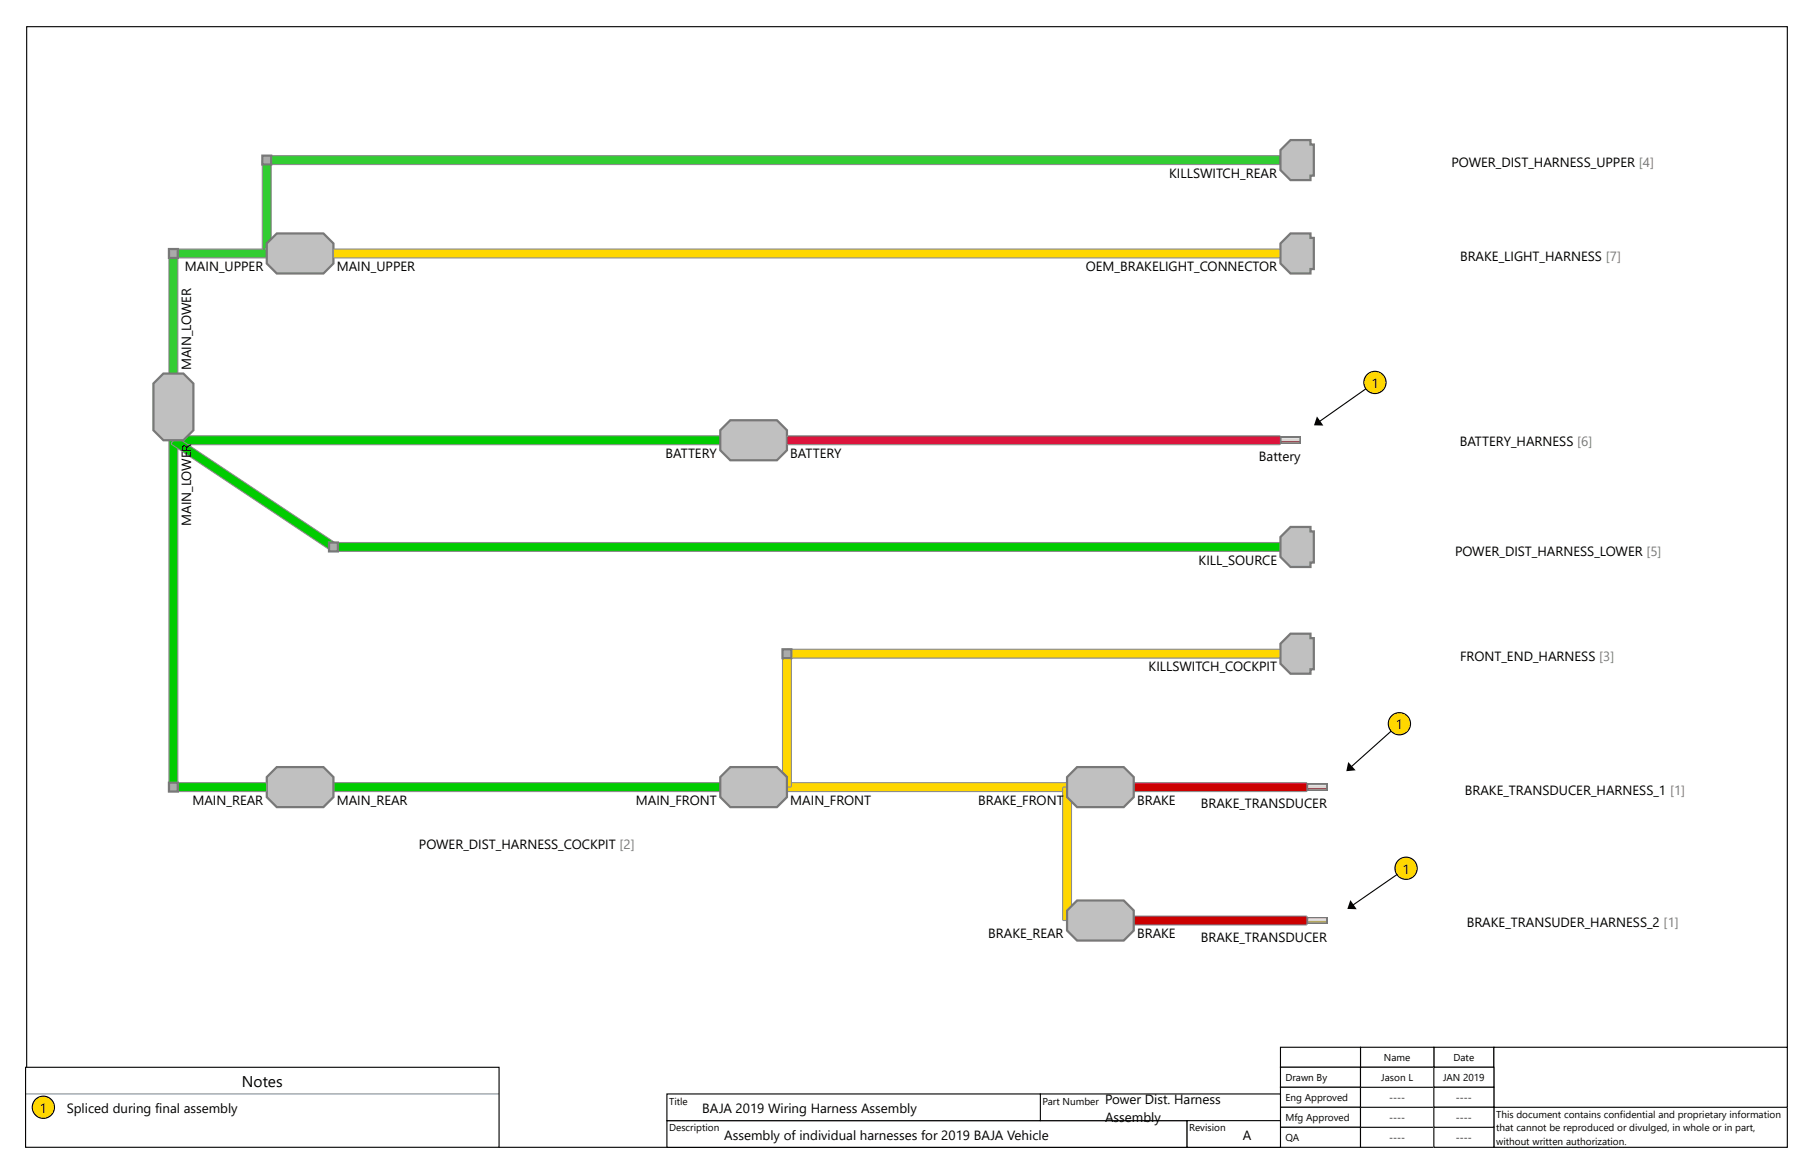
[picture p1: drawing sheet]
<svg xmlns="http://www.w3.org/2000/svg" width="432mm" height="279mm" viewBox="0 0 432 279" stroke-linecap="round" stroke-linejoin="round" font-family="sans-serif">
<path d="M6.4 6.3h419.1v266.7h-419.1z" fill="none" stroke="#000" stroke-width=".26"/>
<path d="M158.8 266.7h123.8v6.3h-123.8z" fill-rule="evenodd" fill="#fff"/>
<path d="M158.8 266.7h123.8v6.3h-123.8z" fill="none" stroke="#000" stroke-width=".26"/>
<path d="M341.3 249.2h14.3v4.8h-14.3z" fill-rule="evenodd" fill="#fff"/>
<path d="M341.3 249.2h14.3v4.8h-14.3z" fill="none" stroke="#000" stroke-width=".26"/>
<path d="M323.9 249.2h17.4v4.8h-17.4z" fill-rule="evenodd" fill="#fff"/>
<path d="M323.9 249.2h17.4v4.8h-17.4z" fill="none" stroke="#000" stroke-width=".26"/>
<path d="M304.8 249.2h19.1v4.8h-19.1z" fill-rule="evenodd" fill="#fff"/>
<path d="M304.8 249.2h19.1v4.8h-19.1z" fill="none" stroke="#000" stroke-width=".26"/>
<path d="M304.8 254h19.1v4.8h-19.1z" fill-rule="evenodd" fill="#fff"/>
<path d="M304.8 254h19.1v4.8h-19.1z" fill="none" stroke="#000" stroke-width=".26"/>
<path d="M304.8 258.8h19.1v4.7h-19.1z" fill-rule="evenodd" fill="#fff"/>
<path d="M304.8 258.8h19.1v4.7h-19.1z" fill="none" stroke="#000" stroke-width=".26"/>
<path d="M304.8 263.5h19.1v4.8h-19.1z" fill-rule="evenodd" fill="#fff"/>
<path d="M304.8 263.5h19.1v4.8h-19.1z" fill="none" stroke="#000" stroke-width=".26"/>
<path d="M304.8 268.3h19.1v4.7h-19.1z" fill-rule="evenodd" fill="#fff"/>
<path d="M304.8 268.3h19.1v4.7h-19.1z" fill="none" stroke="#000" stroke-width=".26"/>
<path d="M355.6 263.5h69.9v9.5h-69.9z" fill-rule="evenodd" fill="#fff"/>
<path d="M355.6 263.5h69.9v9.5h-69.9z" fill="none" stroke="#000" stroke-width=".26"/>
<path d="M247.7 260.3h57.1v6.4h-57.1z" fill-rule="evenodd" fill="#fff"/>
<path d="M247.7 260.3h57.1v6.4h-57.1z" fill="none" stroke="#000" stroke-width=".26"/>
<path d="M282.6 266.7h22.2v6.3h-22.2z" fill-rule="evenodd" fill="#fff"/>
<path d="M282.6 266.7h22.2v6.3h-22.2z" fill="none" stroke="#000" stroke-width=".26"/>
<path d="M158.8 260.3h88.9v6.4h-88.9z" fill-rule="evenodd" fill="#fff"/>
<path d="M158.8 260.3h88.9v6.4h-88.9z" fill="none" stroke="#000" stroke-width=".26"/>
<path d="M355.6 249.2h69.9v14.3h-69.9z" fill-rule="evenodd" fill="#fff"/>
<path d="M355.6 249.2h69.9v14.3h-69.9z" fill="none" stroke="#000" stroke-width=".26"/>
<path d="M323.9 268.3h17.4v4.7h-17.4z" fill-rule="evenodd" fill="#fff"/>
<path d="M323.9 268.3h17.4v4.7h-17.4z" fill="none" stroke="#000" stroke-width=".26"/>
<path d="M323.9 263.5h17.4v4.8h-17.4z" fill-rule="evenodd" fill="#fff"/>
<path d="M323.9 263.5h17.4v4.8h-17.4z" fill="none" stroke="#000" stroke-width=".26"/>
<path d="M323.9 258.8h17.4v4.7h-17.4z" fill-rule="evenodd" fill="#fff"/>
<path d="M323.9 258.8h17.4v4.7h-17.4z" fill="none" stroke="#000" stroke-width=".26"/>
<path d="M323.9 254h17.4v4.8h-17.4z" fill-rule="evenodd" fill="#fff"/>
<path d="M323.9 254h17.4v4.8h-17.4z" fill="none" stroke="#000" stroke-width=".26"/>
<path d="M341.3 254h14.3v4.8h-14.3z" fill-rule="evenodd" fill="#fff"/>
<path d="M341.3 254h14.3v4.8h-14.3z" fill="none" stroke="#000" stroke-width=".26"/>
<path d="M341.3 258.8h14.3v4.7h-14.3z" fill-rule="evenodd" fill="#fff"/>
<path d="M341.3 258.8h14.3v4.7h-14.3z" fill="none" stroke="#000" stroke-width=".26"/>
<path d="M341.3 268.3h14.3v4.7h-14.3z" fill-rule="evenodd" fill="#fff"/>
<path d="M341.3 268.3h14.3v4.7h-14.3z" fill="none" stroke="#000" stroke-width=".26"/>
<path d="M341.3 263.5h14.3v4.8h-14.3z" fill-rule="evenodd" fill="#fff"/>
<path d="M341.3 263.5h14.3v4.8h-14.3z" fill="none" stroke="#000" stroke-width=".26"/>
<path d="M6.1 254h112.7v19h-112.7z" fill-rule="evenodd" fill="#fff"/>
<path d="M6.1 260.3h112.7" fill="none" stroke="#708090" stroke-width=".24"/>
<circle cx="10.3" cy="263.5" r="2.65" fill="#ffd700"/>
<g fill="none" stroke="#000" stroke-width=".26">
<path d="M6.1 254h112.7v19h-112.7z"/>
<circle cx="10.3" cy="263.5" r="2.65"/>
</g>
<path d="M79.4 186.4l.2-.1h91.6l.3 .2v1.6l-.3 .3h-91.6l-.2-.3z" fill-rule="evenodd" fill="#0c0"/>
<path d="M79.4 186.4l.2-.1h91.6l.3 .2v1.6l-.3 .3h-91.6l-.2-.3z" fill="none" stroke="#8c8c8c" stroke-width=".26"/>
<path d="M63.5 184.9l2.4-2.3h11.1l2.4 2.3v4.8l-2.4 2.4h-11.1l-2.4-2.4z" fill-rule="evenodd" fill="#c0c0c0"/>
<path d="M63.5 184.9l2.4-2.3h11.1l2.4 2.3v4.8l-2.4 2.4h-11.1l-2.4-2.4z" fill="none" stroke="#787878" stroke-width=".53"/>
<path d="M187.4 186.4l.2-.1h66.1l.3 .2v1.6l-.3 .3h-66.1l-.3-.3z" fill-rule="evenodd" fill="#ffd700"/>
<path d="M187.4 186.4l.2-.1h66.1l.3 .2v1.6l-.3 .3h-66.1l-.3-.3z" fill="none" stroke="#8c8c8c" stroke-width=".26"/>
<path d="M186.3 155.7l1.8-.1 .3 .2v31.3l-.3 .2h-1.6l-.2-.2z" fill-rule="evenodd" fill="#ffd700"/>
<path d="M186.3 155.7l1.8-.1 .3 .2v31.3l-.3 .2h-1.6l-.2-.2z" fill="none" stroke="#8c8c8c" stroke-width=".26"/>
<path d="M187.4 154.6l.2-.1h116.9l.3 .3v1.6l-.3 .2h-116.9l-.3-.2z" fill-rule="evenodd" fill="#ffd700"/>
<path d="M187.4 154.6l.2-.1h116.9l.3 .3v1.6l-.3 .2h-116.9l-.3-.2z" fill="none" stroke="#8c8c8c" stroke-width=".26"/>
<path d="M186.3 154.5h2.1v2.1h-2.1z" fill-rule="evenodd" fill="#a9a9a9"/>
<path d="M186.3 154.5h2.1v2.1h-2.1z" fill="none" stroke="#787878" stroke-width=".53"/>
<path d="M253 187.5l1.8-.2 .3 .3v31.2l-.3 .3h-1.6l-.3-.3z" fill-rule="evenodd" fill="#ffd700"/>
<path d="M253 187.5l1.8-.2 .3 .3v31.2l-.3 .3h-1.6l-.3-.3z" fill="none" stroke="#8c8c8c" stroke-width=".26"/>
<path d="M171.5 184.9l2.3-2.3h11.1l2.4 2.3v4.8l-2.4 2.4h-11.1l-2.3-2.4z" fill-rule="evenodd" fill="#c0c0c0"/>
<path d="M171.5 184.9l2.3-2.3h11.1l2.4 2.3v4.8l-2.4 2.4h-11.1l-2.3-2.4z" fill="none" stroke="#787878" stroke-width=".53"/>
<path d="M307.2 150.8h4.7v1.1h.8v7.4h-.8v1h-4.7l-2.4-2.3v-4.8z" fill-rule="evenodd" fill="#c0c0c0"/>
<path d="M307.2 150.8h4.7v1.1h.8v7.4h-.8v1h-4.7l-2.4-2.3v-4.8z" fill="none" stroke="#787878" stroke-width=".53"/>
<path d="M63.5 37.2l.3-.2h240.7l.3 .3v1.6l-.3 .3h-240.7l-.3-.3z" fill-rule="evenodd" fill="#32cd32"/>
<path d="M63.5 37.2l.3-.2h240.7l.3 .3v1.6l-.3 .3h-240.7l-.3-.3z" fill="none" stroke="#8c8c8c" stroke-width=".26"/>
<path d="M62.5 38.2l1.8-.1 .3 .3v21.7l-.3 .2h-1.6l-.3-.2z" fill-rule="evenodd" fill="#32cd32"/>
<path d="M62.5 38.2l1.8-.1 .3 .3v21.7l-.3 .2h-1.6l-.3-.2z" fill="none" stroke="#8c8c8c" stroke-width=".26"/>
<path d="M62.4 37h2.2v2.2h-2.2z" fill-rule="evenodd" fill="#a9a9a9"/>
<path d="M62.4 37h2.2v2.2h-2.2z" fill="none" stroke="#787878" stroke-width=".53"/>
<path d="M40.3 60.5l1.8-.2 .2 .3v28l-.2 .3h-1.6l-.3-.3z" fill-rule="evenodd" fill="#32cd32"/>
<path d="M40.3 60.5l1.8-.2 .2 .3v28l-.2 .3h-1.6l-.3-.3z" fill="none" stroke="#8c8c8c" stroke-width=".26"/>
<path d="M41.3 59.4l.2-.1h21.7l.3 .2v1.6l-.3 .3h-21.7l-.2-.3z" fill-rule="evenodd" fill="#32cd32"/>
<path d="M41.3 59.4l.2-.1h21.7l.3 .2v1.6l-.3 .3h-21.7l-.2-.3z" fill="none" stroke="#8c8c8c" stroke-width=".26"/>
<path d="M40.2 59.3h2.1v2.1h-2.1z" fill-rule="evenodd" fill="#a9a9a9"/>
<path d="M40.2 59.3h2.1v2.1h-2.1z" fill="none" stroke="#787878" stroke-width=".53"/>
<path d="M65.9 55.6h11.1l2.4 2.3v4.8l-2.4 2.4h-11.1l-2.4-2.4v-4.8z" fill-rule="evenodd" fill="#c0c0c0"/>
<path d="M65.9 55.6h11.1l2.4 2.3v4.8l-2.4 2.4h-11.1l-2.4-2.4v-4.8z" fill="none" stroke="#787878" stroke-width=".53"/>
<path d="M307.2 33.3h4.7v1.1h.8v7.4h-.8v1.1h-4.7l-2.4-2.4v-4.8z" fill-rule="evenodd" fill="#c0c0c0"/>
<path d="M307.2 33.3h4.7v1.1h.8v7.4h-.8v1.1h-4.7l-2.4-2.4v-4.8z" fill="none" stroke="#787878" stroke-width=".53"/>
<path d="M41.3 103.8l.2-.1h129.7l.3 .3v1.6l-.3 .2h-129.7l-.2-.2z" fill-rule="evenodd" fill="#0c0"/>
<path d="M41.3 103.8l.2-.1h129.7l.3 .3v1.6l-.3 .2h-129.7l-.2-.2z" fill="none" stroke="#8c8c8c" stroke-width=".26"/>
<path d="M40.3 104.9l1.8-.1 .2 .2v82.1l-.2 .2h-1.6l-.3-.2z" fill-rule="evenodd" fill="#0c0"/>
<path d="M40.3 104.9l1.8-.1 .2 .2v82.1l-.2 .2h-1.6l-.3-.2z" fill="none" stroke="#8c8c8c" stroke-width=".26"/>
<path d="M41.3 186.4l.2-.1h21.7l.3 .2v1.6l-.3 .3h-21.7l-.2-.3z" fill-rule="evenodd" fill="#0c0"/>
<path d="M41.3 186.4l.2-.1h21.7l.3 .2v1.6l-.3 .3h-21.7l-.2-.3z" fill="none" stroke="#8c8c8c" stroke-width=".26"/>
<path d="M40.2 186.3h2.1v2.1h-2.1z" fill-rule="evenodd" fill="#a9a9a9"/>
<path d="M40.2 186.3h2.1v2.1h-2.1z" fill="none" stroke="#787878" stroke-width=".53"/>
<path d="M79.4 129.2l.2-.1h224.9l.3 .3v1.6l-.3 .2h-224.9l-.2-.2z" fill-rule="evenodd" fill="#0c0"/>
<path d="M79.4 129.2l.2-.1h224.9l.3 .3v1.6l-.3 .2h-224.9l-.2-.2z" fill="none" stroke="#8c8c8c" stroke-width=".26"/>
<path d="M41.7 104.1l.4-.1 37.6 25.1 .1 .4-.9 1.3-.3 .1-37.7-25.1-.1-.4z" fill-rule="evenodd" fill="#0c0"/>
<path d="M41.7 104.1l.4-.1 37.6 25.1 .1 .4-.9 1.3-.3 .1-37.7-25.1-.1-.4z" fill="none" stroke="#8c8c8c" stroke-width=".26"/>
<path d="M78.3 129.1h2.1v2.1h-2.1z" fill-rule="evenodd" fill="#a9a9a9"/>
<path d="M78.3 129.1h2.1v2.1h-2.1z" fill="none" stroke="#787878" stroke-width=".53"/>
<path d="M36.5 91.3l2.4-2.4h4.8l2.3 2.4v11.1l-2.3 2.4h-4.8l-2.4-2.4z" fill-rule="evenodd" fill="#c0c0c0"/>
<path d="M36.5 91.3l2.4-2.4h4.8l2.3 2.4v11.1l-2.3 2.4h-4.8l-2.4-2.4z" fill="none" stroke="#787878" stroke-width=".53"/>
<path d="M173.8 100h11.1l2.4 2.4v4.8l-2.4 2.3h-11.1l-2.3-2.3v-4.8z" fill-rule="evenodd" fill="#c0c0c0"/>
<path d="M173.8 100h11.1l2.4 2.4v4.8l-2.4 2.3h-11.1l-2.3-2.3v-4.8z" fill="none" stroke="#787878" stroke-width=".53"/>
<path d="M307.2 125.4h4.7v1.1h.8v7.4h-.8v1h-4.7l-2.4-2.3v-4.8z" fill-rule="evenodd" fill="#c0c0c0"/>
<path d="M307.2 125.4h4.7v1.1h.8v7.4h-.8v1h-4.7l-2.4-2.3v-4.8z" fill="none" stroke="#787878" stroke-width=".53"/>
<path d="M187.4 103.8l.2-.1h116.9l.3 .3v1.6l-.3 .2h-116.9l-.3-.2z" fill-rule="evenodd" fill="#dc143c"/>
<path d="M187.4 103.8l.2-.1h116.9l.3 .3v1.6l-.3 .2h-116.9l-.3-.2z" fill="none" stroke="#8c8c8c" stroke-width=".26"/>
<path d="M304.8 104h4.8v1.6h-4.8z" fill="#fff"/>
<path d="M304.8 104h4.8v1.6h-4.8z" fill="none" stroke="#787878" stroke-width=".53"/>
<path d="M79.4 59.4l.2-.1h224.9l.3 .2v1.6l-.3 .3h-224.9l-.2-.3z" fill-rule="evenodd" fill="#ffd700"/>
<path d="M79.4 59.4l.2-.1h224.9l.3 .2v1.6l-.3 .3h-224.9l-.2-.3z" fill="none" stroke="#8c8c8c" stroke-width=".26"/>
<path d="M307.2 55.6h4.7v1h.8v7.4h-.8v1.1h-4.7l-2.4-2.4v-4.8z" fill-rule="evenodd" fill="#c0c0c0"/>
<path d="M307.2 55.6h4.7v1h.8v7.4h-.8v1.1h-4.7l-2.4-2.4v-4.8z" fill="none" stroke="#787878" stroke-width=".53"/>
<path d="M269.9 186.4l.2-.1h40.8l.3 .2v1.6l-.3 .3h-40.8l-.2-.3z" fill-rule="evenodd" fill="#c00"/>
<path d="M269.9 186.4l.2-.1h40.8l.3 .2v1.6l-.3 .3h-40.8l-.2-.3z" fill="none" stroke="#8c8c8c" stroke-width=".26"/>
<path d="M254 184.9l2.4-2.3h11.1l2.4 2.3v4.8l-2.4 2.4h-11.1l-2.4-2.4z" fill-rule="evenodd" fill="#c0c0c0"/>
<path d="M254 184.9l2.4-2.3h11.1l2.4 2.3v4.8l-2.4 2.4h-11.1l-2.4-2.4z" fill="none" stroke="#787878" stroke-width=".53"/>
<path d="M311.2 186.5h4.7v1.6h-4.7z" fill="#fff"/>
<path d="M311.2 186.5h4.7v1.6h-4.7z" fill="none" stroke="#787878" stroke-width=".53"/>
<path d="M269.9 218.1l.2-.1h40.8l.3 .3v1.6l-.3 .2h-40.8l-.2-.2z" fill-rule="evenodd" fill="#c00"/>
<path d="M269.9 218.1l.2-.1h40.8l.3 .3v1.6l-.3 .2h-40.8l-.2-.2z" fill="none" stroke="#8c8c8c" stroke-width=".26"/>
<path d="M254 216.7l2.4-2.4h11.1l2.4 2.4v4.8l-2.4 2.3h-11.1l-2.4-2.3z" fill-rule="evenodd" fill="#c0c0c0"/>
<path d="M254 216.7l2.4-2.4h11.1l2.4 2.4v4.8l-2.4 2.3h-11.1l-2.4-2.3z" fill="none" stroke="#787878" stroke-width=".53"/>
<path d="M311.2 218.3h4.7v1.6h-4.7z" fill="#fff"/>
<path d="M311.2 218.3h4.7v1.6h-4.7z" fill="none" stroke="#787878" stroke-width=".53"/>
<path d="M327.3 91l-14.3 10.1" fill="none" stroke="#000" stroke-width=".26"/>
<circle cx="327.3" cy="91" r="2.65" fill="#ffd700"/>
<g fill="none" stroke="#000" stroke-width=".26">
<path d="M333.1 172.2l-12.4 11.2"/>
<circle cx="327.3" cy="91" r="2.65"/>
</g>
<path d="M313.5 99.1l1.5 2.2-2.2-.1z" fill="#000"/>
<circle cx="333.1" cy="172.2" r="2.65" fill="#ffd700"/>
<g fill="none" stroke="#000" stroke-width=".26">
<path d="M334.7 206.6l-13.8 9.6"/>
<circle cx="333.1" cy="172.2" r="2.65"/>
</g>
<path d="M320.9 181.4l1.8 1.9-2.2 .2z" fill="#000"/>
<circle cx="334.7" cy="206.6" r="2.65" fill="#ffd700"/>
<circle cx="334.7" cy="206.6" r="2.65" fill="none" stroke="#000" stroke-width=".26"/>
<path d="M321.4 214.2l1.5 2.2-2.2-.1z" fill="#000"/>
<text font-size="3.7" x="57.6" y="258.7">Notes</text>
<g font-size="3.2">
<text x="345.5" y="39.7">POWER_DIST_HARNESS_UPPER [4]</text>
<text x="278.3" y="42.3">KILLSWITCH_REAR</text>
<text x="44" y="64.5">MAIN_UPPER</text>
<text x="80.2" y="64.5">MAIN_UPPER</text>
<text x="258.5" y="64.5">OEM_BRAKELIGHT_CONNECTOR</text>
<text x="347.5" y="62.2">BRAKE_LIGHT_HARNESS [7]</text>
<text x="45.5" y="88.1" transform="rotate(-90 45.5 88.1)">MAIN_LOWER</text>
<text x="326.4" y="92.3">1</text>
<text x="347.5" y="106.1">BATTERY_HARNESS [6]</text>
<text x="158.4" y="109">BATTERY</text>
<text x="188.1" y="109">BATTERY</text>
<text x="299.7" y="109.8">Battery</text>
<text x="45.5" y="125.2" transform="rotate(-90 45.5 125.2)">MAIN_LOWER</text>
<text x="285.3" y="134.4">KILL_SOURCE</text>
<text x="346.4" y="132.3">POWER_DIST_HARNESS_LOWER [5]</text>
<text x="273.4" y="159.8">KILLSWITCH_COCKPIT</text>
<text x="347.5" y="157.4">FRONT_END_HARNESS [3]</text>
<text x="332.3" y="173.6">1</text>
<text x="45.8" y="191.5">MAIN_REAR</text>
<text x="80.2" y="191.5">MAIN_REAR</text>
<text x="151.4" y="191.5">MAIN_FRONT</text>
<text x="188.1" y="191.5">MAIN_FRONT</text>
<text x="232.8" y="191.5">BRAKE_FRONT</text>
<text x="270.7" y="191.5">BRAKE</text>
<text x="348.7" y="189.2">BRAKE_TRANSDUCER_HARNESS_1 [1]</text>
<text x="285.8" y="192.3">BRAKE_TRANSDUCER</text>
<text x="99.7" y="202.1">POWER_DIST_HARNESS_COCKPIT [2]</text>
<text x="333.8" y="208">1</text>
<text x="349.1" y="220.7">BRAKE_TRANSUDER_HARNESS_2 [1]</text>
<text x="235.2" y="223.3">BRAKE_REAR</text>
<text x="270.7" y="223.3">BRAKE</text>
<text x="285.8" y="224.1">BRAKE_TRANSDUCER</text>
<text x="263.1" y="262.7">Power Dist. Harness</text>
<text x="9.5" y="264.8">1</text>
<text x="15.9" y="264.8">Spliced during final assembly</text>
<text x="167.2" y="264.8">BAJA 2019 Wiring Harness Assembly</text>
<text x="263.1" y="267">Assembly</text>
<text x="172.4" y="271.2">Assembly of individual harnesses for 2019 BAJA Vehicle</text>
<text x="295.8" y="271.2">A</text>
</g>
<g font-size="2.4">
<text x="306" y="257.4">Drawn By</text>
<text x="328.8" y="257.4">Jason L</text>
<text x="329.4" y="252.6">Name</text>
<text x="343.5" y="257.4">JAN 2019</text>
<text x="346" y="252.6">Date</text>
<text x="159.3" y="262.9">Title</text>
<text x="248.2" y="262.9">Part Number</text>
<text x="306" y="262.1">Eng Approved</text>
<text x="330.7" y="262.1">----</text>
<text x="346.6" y="262.1">----</text>
<text x="159.3" y="269.3">Description</text>
<text x="283.1" y="269.3">Revision</text>
<text x="306" y="266.9">Mfg Approved</text>
<text x="330.7" y="266.9">----</text>
<text x="346.6" y="266.9">----</text>
<text x="356.1" y="266.1">This document contains confidential and proprietary information</text>
<text x="356.1" y="269.3">that cannot be reproduced or divulged, in whole or in part,</text>
<text x="306" y="271.7">QA</text>
<text x="330.7" y="271.7">----</text>
<text x="346.6" y="271.7">----</text>
<text x="356.1" y="272.4">without written authorization.</text>
</g>
</svg>
